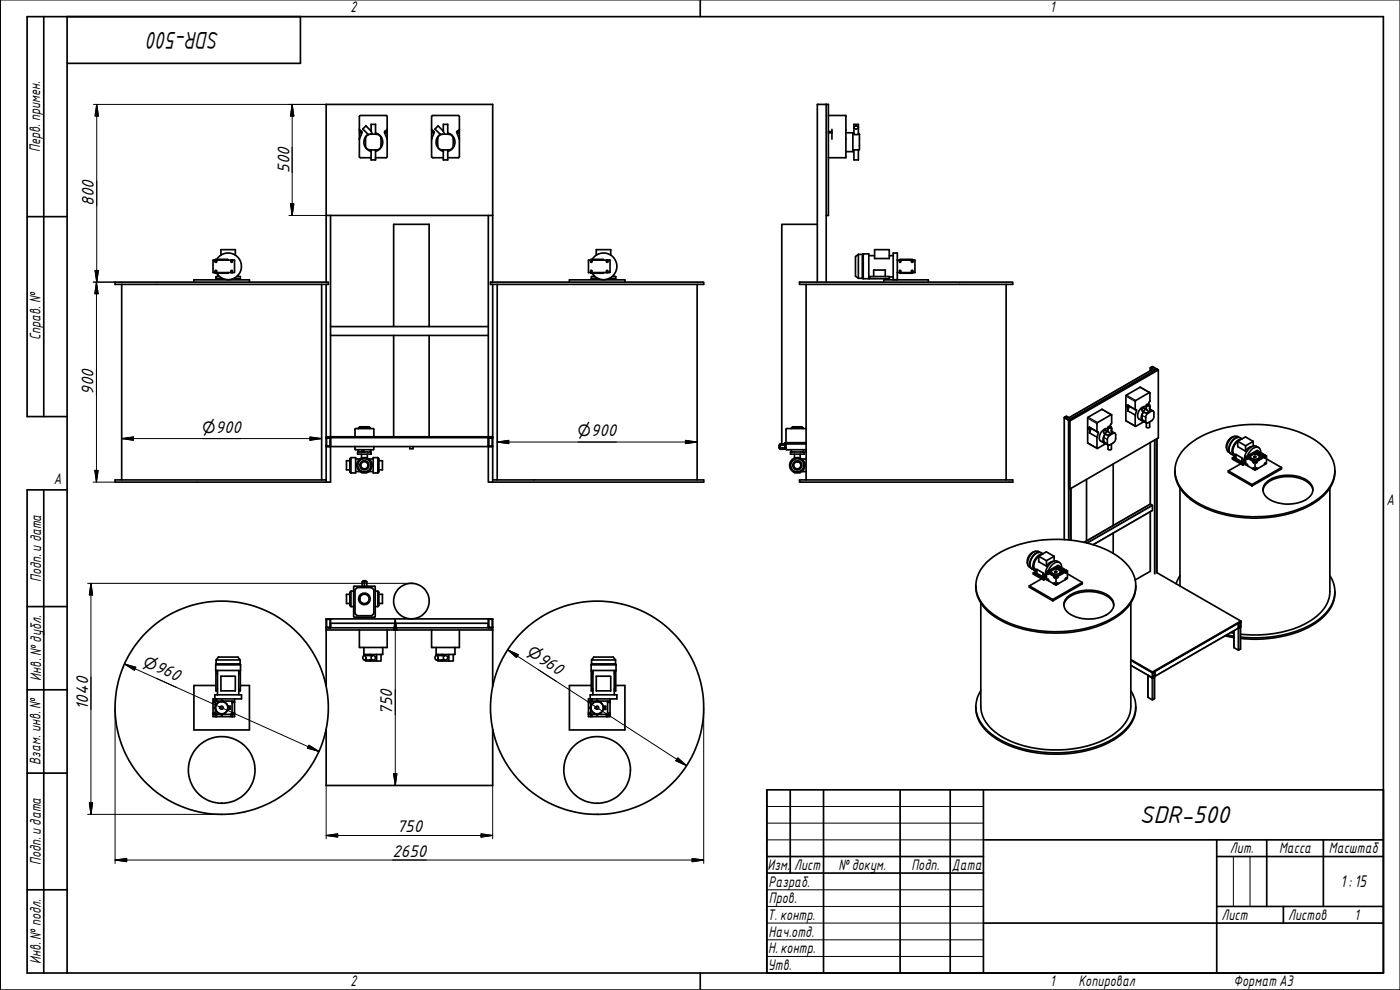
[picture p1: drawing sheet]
<svg xmlns="http://www.w3.org/2000/svg" width="420mm" height="297mm" viewBox="0 0 420 297" stroke-linecap="round" stroke-linejoin="round" font-family="sans-serif">
<g fill="none" stroke="#000" stroke-width=".51">
<path d="M13.1 5v120M20.1 5v287M90.2 5v14h-70.1M210.2 0v5M107.9 38.8l.8 .9-.8 2M111.4 39.3v-2h1.3v3M111.4 39.3l-1.6-1.5-.9 .9 1.7 1.7M111.4 39.3l.3 1M112.7 39.9a2.84 2.84 0 0 1 2.2 2.8 2.84 2.84 0 0 1-2.2 2.7M116.2 38.8l-.8 .9 .8 2M129.5 38.8l.8 .9-.8 2M133 39.3v-2h1.4v3"/>
<path d="M133 39.3l-1.5-1.5-1 .9 1.7 1.7M133 39.3l.4 1M134.4 39.9a2.84 2.84 0 0 1 2.1 2.8 2.84 2.84 0 0 1-2.1 2.7M137.9 38.8l-.9 .9 .9 2M248 31.3h.6v33.3h-.6zM248 31.3h-2.7v53.3M248.6 39.9h1.1M248.6 39.5h1.1M248.6 34.6h5.3v12.7h-5.3M249.7 39.5v2.2M249.7 38.8v.7M253.9 39.8h2.1v5.7h-2.1"/>
<path d="M256.4 38a.59 .59 0 0 1 .8-.2 .59 .59 0 0 1 .2 .8 .6 .6 0 0 1-.8 .1 .6 .6 0 0 1-.2-.7zM110.3 40.5l.8-.2h1.9a1.37 1.37 0 0 1 1.4 1.4v2a1.3 1.3 0 0 1-1.4 1.3h-2a1.34 1.34 0 0 1-1.3-1.3v-2.3zM110.5 40.3a2.84 2.84 0 0 0-1.3 2.8 2.84 2.84 0 0 0 2.2 2.3M111.4 45v3h1.3v-3M111.4 47.3h-3.2l-.3-.2v-7.2l.6-.2-.6-.2v-4.5l.2-.3 7.8-.1 .3 .2v4.7l-.6 .2 .6 .2v7.2l-.3 .2h-3.2M113 40.3h.1M131.8 40.7l1-.4h1.9a1.37 1.37 0 0 1 1.3 1.4v2a1.3 1.3 0 0 1-1.3 1.3h-2a1.37 1.37 0 0 1-1.4-1.3v-2zM132.2 40.3a2.84 2.84 0 0 0-1.3 2.8 2.84 2.84 0 0 0 2.1 2.3M133 45v3h1.4v-3M133 47.3h-3.1l-.4-.2v-7.2l.6-.2-.6-.2v-4.5l.2-.3 7.8-.1 .3 .2 .1 4.7-.6 .2 .6 .2v7.1l-.4 .3h-3.1M134.7 40.3h.1M256 40.3h.3"/>
<path d="M256.3 45v3h1.3v-3M256.3 40.3h1.2M257.5 40.3h.4M257.6 40.3h-.1M257.6 40.3v-3h-1.3v3M257.9 40.3v4.7h-1.9M257.9 40.3h.1M8.1 65h12M64.6 78.5l.1 .2M64.6 78.5l.2 .2 .2-.1v-.6h5.4v3.8h-.7M64.6 77.9v.6M64.6 77.9h3.8"/>
<path d="M64.7 78.7v-.7h-.8v3.8h.8l-.1-.5M65 77.9a4 4 0 0 1 6-1 4 4 0 0 1 0 6.1 4 4 0 0 1-6-1M66.3 76.6v-1.7h4.3v1.7M68.4 77.9v.1M69.3 78l.2 .7 .2-.1v-.6M69.6 78v.7M97.9 64.6h50M99.2 64.6v66.4M146.5 64.6v66.4M177.3 78.5h.1M177.3 78.5l.2 .2 .1-.1 .1-.6h5.4v3.8h-.7M177.3 77.9h3.8"/>
<path d="M177.3 77.9v.6M177.3 78.5v.2M177.4 78.7v-.7h-.8v3.8h.8v-.6M177.7 77.9a4 4 0 0 1 6-1 4 4 0 0 1 0 6.1 4 4 0 0 1-6-1M179 76.6v-1.7h4.3v1.7M181.1 77.9v.1M182 78v.6l.2 .1 .2-.7M182.3 78v.7M245.3 67.3h-10.7v65.9M248 64.6v20M257.6 76.3v7.2M257.6 76.3l-.9 .7v5.8l.9 .7"/>
<path d="M257.6 76.3h1.2M258.8 76.3v7.2M259.1 76.2v7.4M259.1 76.2l-.3 .1M259.1 76.2h1.6v7.4h-1.6M260.7 76.7h1.8M262.5 74.9h4.4v2.7h-4.4zM266.9 76.7h1.2M269.3 78v-2.1h-1.2v8M269.3 78h.8v.7M269.3 78v3.8M269.9 78l.2 .7 .2-.7h3.2l.1 .6 .3-.1"/>
<path d="M269.9 78.5l.1 .2M270.1 77.9h3.7M270.1 77.9v.1M273.8 78.7v-.7h.8v3.8h-.8v-.7M273.8 77.9v.1M273.9 78.5v.2M273.9 78v.5M34.5 84.6h64v.7h-64zM36.5 85.3v58.7M58.2 84.6v-.6h16.7v.6M64.6 81.3l.4-.1v.6h4.3M64.6 81.3v.6"/>
<path d="M64.6 81.9h3.8M65.5 82.6v.4M65.9 83h-1.1v.6h2.2M68.4 81.8v.1M69.3 81.8h.4M69.3 81.8l.2-.7 .2 .1v.6M69.6 81.2v.6M71 83h1.1v.6h-2.2M71.5 82.6v.4M96.5 85.3v58.7M97.9 85.3v46.2M99.2 98h47.3"/>
<path d="M118.1 98v-30.7h10.7v30.7M147.2 84.6h64v.7h-64zM147.9 84.6v-53.3h-50v53.3M147.9 85.3v46.2M149.2 85.3v58.7M170.9 84.6v-.6h16.6v.6M177.3 81.3l.3-.1 .1 .6h4.3M177.3 81.3v.6M177.3 81.3h.1M177.3 81.9h3.8M177.3 81.2v.1M178.1 82.6v.4"/>
<path d="M178.6 83h-1.1v.6h2.2M181.1 81.8v.1M182 81.8h.4M182 81.8v-.6l.2-.1 .2 .7M182.3 81.2v.6M183.7 83h1.1v.6h-2.2M184.1 82.6v.4M209.2 85.3v58.7M240 84.6h63.9v.7h-63.9zM241.9 85.3v58.7M257.6 83.5h1.2M258.8 83.5l.3 .1"/>
<path d="M260.7 83.1h.3M261 83h5.9v.6h-5.9zM262.2 83v-2h3.5v2M265.3 84.6v-.6h13.3v.6M266.9 83.1h1.2M269.3 81.8v2.1M270 81.2l-.1 .1M270.1 81.9h3.7M270.1 81.8v.1M270.1 81.1v.7h-.8M273.8 81.8v.1M273.9 81.2v.1"/>
<path d="M273.9 81.3l-.3-.1-.1 .6h-3.2l-.2-.7-.2 .7M273.9 81.3v.5M302 85.3v58.7M99.2 100.6h47.3M118.1 100.6v30.4M128.8 100.6v30.4M345 117.8l-2.8-1.6-4.1 2.3-.2 .4v2.7l.6 .3M345.2 110.4v.8M345.3 110.3l.7-.3 1.2 .8-.8 .3zM345.3 110.4l.6-.4 1.2 .8-.6 .3zM345.3 110.4h.1M346 110.8l-25.2 14.5"/>
<path d="M346.4 111.1l.1 .1M347.2 110.8h.1M347.6 111l-.3-.2-26.6 15.3M347.6 111l-26.5 15.3M347.6 111v20.4l-26.5 15.3M20.1 125h-12v-120h407.1v287h-407.1v-145h12M97.9 134v10.7h1.3v-10.7M97.9 134h1.3M97.9 131.5v2.4l1.1 .1 .2-.2M97.9 133.8v.2M97.9 131.3h50M97.9 131h50"/>
<path d="M97.9 131.5l.2-.2 1.1 .1v2.4M98 131.5h1.1l-.1 2.3h-1zM99.2 134h47.3M99.2 131.3v2.5M99.2 133.8v.2M105 138.2h-1v2.8h1M105.3 137.3v4.6M105.3 137.3l-.3 .3v4l.3 .3M105.3 137.3h1.4v4.6h-1.4M106.5 134l.2 .9h5.3l.2-.9M106.7 137.7h1.4M107.6 135.6h1.1"/>
<path d="M107.6 135.6h-.3v.7h4.1v-.7h-.2M107.6 134.9v.7M107.6 128.4h3.5M107.6 128.4l.4-.3h2.8l.3 .3M107.6 128.4v.2M108.5 136.3v1.2M108.7 135.6h.5M108.7 134.9v.7M109.2 135.6h2M109.2 134.9v.7M110.2 136.3v1.2M110.6 137.7h1.4"/>
<path d="M111.1 128.4v.2M111.2 134.9v.7M112.2 131l-.1-2.4h-5.4l-.2 .2v2.2M113.4 137.3l.3 .3v4l-.3 .3M113.4 137.3h-1.4v4.6h1.4M113.4 137.3v4.6M113.7 138.2h1.1v2.8h-1.1M123 134v.6h1v-.6M146.5 134v10.7h1.4M146.5 134h1.4M146.5 131.3v2.5M146.5 133.8v.2"/>
<path d="M146.7 131.4l1 .1v2.4l-1-.1zM147.9 131.5l-.2-.2-1.1 .1-.1 2.4M147.9 133.8v10.9M147.9 131.5l-.1 2.4-1.1 .1-.2-.2M233.8 133.8v.4l.4 .2h1.7M233.8 134.2l.4 .6M234.2 134.8h1.7M234.2 133.2h1.3M234.2 133.2v.4l-.4 .2zM235.6 133.2v1.6M235.6 133.6h-1.4v1.2M235.9 133.2l.1 1.7h5.9"/>
<path d="M237.5 135.6h3.6M237.5 135.6h-.3v.7h4.1v-.7h-.2M237.5 134.9v.7M237.5 128.4v.2M237.5 128.4h3.5M237.5 128.4l.4-.3h2.8l.3 .3M238.4 136.3v1.2M240.1 136.3v1.2M240.6 137.7h1.3M241 128.4v.2M241.1 134.9v.7M241.9 135.6h.1"/>
<path d="M241.9 128.6h-5.9l-.1 4.2M241.9 132.8h-6.2l-.2 .4M241.9 133.2h-6.4M319.4 125.3v36.6M319.4 125.2l.7-.3 1.3 .8-.7 .3zM319.5 125.2l.6-.2 1.2 .7-.6 .3zM320.7 126.1v20.4l.4 .2M320.7 126.1l.4 .2M320.9 125.3l.5 .3M321.1 126.3v20.4M321.3 125.7h.1M321.4 125.6v.1"/>
<path d="M326.4 128.5l.6 .3M326.4 128.5l.1 4.4 2.8 1.7M326.6 128.3l-.2 .2M327 128.6l.3-.1-.3 .3M327 128.6v-.5l2.3 1.4M327.4 128.5l-.4 1.4v-1.1M331.4 130l.9 .5h.5M331.7 130.2a2.05 2.05 0 0 0-.2 2.8l.3 .1M331.8 130.2l-.5 .8v1.6l1.2 .9v1.2a.6 .6 0 0 0 1.1 0v-1.5M331.9 129.1l.9 .6 .4 .5M332.5 128.2v1.3M332.5 129.4l-.1 .1"/>
<path d="M332.5 128.7a2.43 2.43 0 0 0-2.6 2.6l.3 .9 1.2 .8M332.6 128a.46 .46 0 0 1 .6-.1 .46 .46 0 0 1 .2 .4 .45 .45 0 0 1-.5 .2 .45 .45 0 0 1-.3-.5zM332.8 130.5l.2 .1M332.9 130.5h-.1M332.9 130.5l.2 .1M333.2 130.2l-.3 .3M333.3 127.9l-.1-.4 .4-.5-.1-2.6-4.2 2.5-.1 2.5 .4 .3-.4 1.5 .1 3.4 2.5-1.5M333.6 128.2v1.8l-.4 .2M333.6 129.3l1 .7M333.6 129.3l.2 .2M333.6 128.5v.8M333.6 129.3h.1"/>
<path d="M333.6 129.7l.5 .3-1.1 .6M333.6 124.4l-2.9-1.6-4.1 2.4-.2 .3v2.7l.6 .4M334.1 139.2v18.4M334.1 130l.4-.1 .3 .3-.1 2-.6 .7-1.4 .7-.4-.4v-1.4l.2-.5 .5-.7M337.9 121.8l.6 .4M337.9 121.8v4.5l2.8 1.6M338.1 121.7l-.2 .1M338.5 121.9l.3-.1-.3 .4M338.5 121.9v-.4l2.2 1.4M338.5 122.2v1.1M338.9 121.8l-.4 1.4M342.9 123.4l.9 .5h.5"/>
<path d="M343.2 123.5a2 2 0 0 0-.2 2.9h.2M343.2 123.6l-.4 1v1.4l1.2 .9v1.2a.56 .56 0 0 0 1 0v-1.5M343.4 122.5l.8 .5 .5 .6M344 122v.1M344 122a2.51 2.51 0 0 0-2.6 3l.3 .6 1.3 .8M344 122.7l-.1 .1M344 121.6v1.3M344.1 121.4a.47 .47 0 0 1 .6-.2 .47 .47 0 0 1 .3 .5 .47 .47 0 0 1-.6 .2 .47 .47 0 0 1-.3-.5zM344.3 123.9l.2 .1M344.4 123.8l-.1 .1M344.4 123.8l.2 .2M344.7 123.6l-.3 .2"/>
<path d="M344.8 121.3l-.1-.5 .4-.5-.1-2.5-4.3 2.5v2.5l.4 .4-.4 1.4v3.3l2.6-1.4M345 122.7h.1M345 122.7l.3 .2M345 123l.6 .3-1.1 .7M345 121.8l.1 .9M345 121.6v1.7l-.3 .3M345 122.7l1.1 .6M345.2 132.8v18.5M345.6 123.3v.1M345.6 123.4l.4-.1 .3 .3-.2 2-.5 .6-1.5 .7-.3-.3v-1.6l.7-1M347.2 131.6v40.3l25.2 14.5M355.7 134.4a29.5 29.5 0 0 1 19.6-7 32.7 32.7 0 0 1 20.8 5.7 9.6 9.6 0 0 1 4.1 10.6 16.1 16.1 0 0 1-10.3 9 37.6 37.6 0 0 1-30.9-2.1 11.8 11.8 0 0 1-6.4-9.5 9.8 9.8 0 0 1 3.1-6.7z"/>
<path d="M369.9 137.4v.4l3.1 1.8 .8-.5M369.9 137.4l3.1 1.8M370.4 130.9a3.2 3.2 0 0 0-2.2 4M370.9 136.8l-1 .6M371.5 132.5a3.1 3.1 0 0 0-1.2 3.7l.6 .4M371.5 132.4l2.3 1.4M371.5 132.4l2.3-1.3 2.3 1.3M371.5 132.4v1.6l2.3 1.4M371.6 131.2a3.6 3.6 0 0 0-2.6 4.6M371.8 131.2a2.26 2.26 0 0 0-3.2 1.5 2.1 2.1 0 0 0 .5 3.2M372.3 139.2l-3.7 2.1M372.7 131.7a3.7 3.7 0 0 0-2.7 4.7l.8 .4"/>
<path d="M372.7 137.4v1.2M372.8 131.7a2.26 2.26 0 0 0-3.4 1.3 2.61 2.61 0 0 0 0 3.2l.9 .5M373 139.2v.4M373.5 138.1l-2.6-1.8v1.2l1.8 1.1 .8-.4M373.7 138.7l-.7 .5M373.8 133.8v1.6M373.8 137.1l.4-.2 .3 .5M373.8 137.1l.4 .2M373.8 137.1v2.3l.4 .2M374.2 137.3v.5l.2-.3M374.4 139.5v.2l1.7 1M374.4 136.8l.3 .2"/>
<path d="M374.4 139.5l-.2-.2v.3M374.4 137.5l1.7 1M374.4 136.8v.3M374.4 139.5l-.2 .1M374.5 137.1l-.3 .2M374.7 137.3l-.3 .2M374.7 137v.3M374.7 137.3l1.2 .6M375.2 137.2l-.3 .2M375.2 137.1v.4M375.3 136.7l-.6 .3M375.3 136.7v.1"/>
<path d="M375.3 136.7h.1M375.4 137.8h.2zM375.5 136.6a1.74 1.74 0 0 1 2.5 .4 1.59 1.59 0 0 1-2.7 .1zM375.6 136.5h-.3l.2 .1M375.6 136.5a.74 .74 0 0 0-.3 1 .74 .74 0 0 0 .9 .4 1.22 1.22 0 0 0 1.8-1.1l-.4-.3M375.6 136.5h.1M375.8 134a2.41 2.41 0 0 0-2 1.4M375.9 137.9h.1M375.9 137.9l.6 .3M376.1 138.5l.1 .4 .1-.3M376.1 132.4l-2.3 1.4M376.1 132.4v1.5"/>
<path d="M376.3 138.6l.3-.3 .4 .3M376.3 137.1l.2-.3 .4 .1a.34 .34 0 0 1-.2 .3 .34 .34 0 0 1-.4-.1v.1M376.3 138.6l.3 .1M376.5 138.2l-.4 .3M376.5 138.4h.1M376.5 138.2v.3M376.6 138.7v2.3M376.8 138.4h.1M376.9 138.2l.3 .3M377 138.6l-.4 .1M377.2 138.5l-.1 .4-.1-.3M377.2 136l.4 .3"/>
<path d="M377.2 136l-.4 .2M377.3 137.9l-.4 .6M377.3 137.9v.1M377.4 136.4l.3-.2 .6 .3M377.5 135.7l-.1 .4-.2-.2v.1M377.5 135.7l1.6 1M377.5 135.7l.3-.2 1.7 1M377.6 136.5h.1M377.6 135.4l-.3-.3-2.9 1.7M377.6 135.6v-.2l-1.8 1M377.6 137.8h.3zM377.6 136.5l.3-.1-.2 .2"/>
<path d="M377.7 134.3a2.4 2.4 0 0 0-3.6 1.3 3.1 3.1 0 0 0-.3 3.3M378.3 136.7l.6 .3M378.3 136.5l-.4 .2M378.3 136.5l-.3 1.1M378.4 135.8a1.4 1.4 0 0 0-.8-1.6 1.4 1.4 0 0 0-1.8 .5l-1 1.2-.5 1.1M379.1 136.7v.2M379.4 136.8v.2M379.4 136.8l.3 .2M379.4 136.8l.3-.2 .4 .2M379.5 139.2l.2 .1M379.5 136.5v.2M379.5 137.1l-2.3 1.4"/>
<path d="M379.5 137.1l-.3-.2-1.9 1M379.5 136.5l-.4 .2M379.7 139.3v-.4l-.2 .5-2.3 1.3M379.7 137l-.1 .5-.1-.4M380.1 136.8l-.4 .2M380.1 136.8v2.3l-.4 .2M380.1 137.7l4.5 2.6M13.1 147v145M97.9 144h-63.4v.7h63.4M106.7 141.5h1.4M108.5 141.7l.2 .1M110.2 141.7l-.2 .1"/>
<path d="M110.6 141.5h1.4M147.9 144h63.3v.7h-63.3M238.4 141.7l.2 .1M240 144h63.9v.7h-63.9zM240.1 141.7l-.1 .1M240.6 141.5h1.3M321.4 146.5v15.6M326.1 143.8v18.5M334.1 160v6M345.2 151.3l.7 .4v1.5l-17.8 10.2M345.2 151.3l-19.9 11.4M345.2 153.5v17.9l-4.5 2.6"/>
<path d="M352.6 141.2a10.9 10.9 0 0 0 5.6 9.3 36.5 36.5 0 0 0 27.2 4 21.9 21.9 0 0 0 13.8-8.2 8.7 8.7 0 0 0 1.4-5.1M354.1 146.4v29.4M368.6 141.3v.4l7.1 4.1M368.6 141.3l7.1 4.1M375.7 145.4v.4M376.3 140.6v.2l.3 .2M376.3 140.6l-.2 .1M376.3 140.6l-.2-.2v.3M377 140.6l.2-.2v.3M377 140.6v.2l-.4 .2M377 140.6l.2 .1M379 147.1a5.9 5.9 0 0 1 5.5-3.9 9.9 9.9 0 0 1 8.9 2.4l.6 1.5"/>
<path d="M380 144.8a10.9 10.9 0 0 1 12.9-.2 2.99 2.99 0 0 1-.6 5.1 10.8 10.8 0 0 1-12.5-.8 2.8 2.8 0 0 1 .2-4.1zM384.6 140.3v.4l-8.9 5.1M384.6 140.3l-8.9 5.1M399.1 146.4v31.1a10.6 10.6 0 0 1-5.6 8.6 33.8 33.8 0 0 1-21.2 4.2M105 178.3h-1v2.8h1M105.3 177.4h.8M105.3 177.4v4.6M105.3 177.4l-.3 .3v4l.3 .3M106.2 175.9l6.4 .1-.1 9.1h-6.3zM107.2 176.3h4.3l.7 .6v7.1l-.6 .7h-4.4l-.7-.6v-7.1zM108.7 174.6v1.3M109.4 174.2h.3l.4 .4h-.7z"/>
<path d="M109.4 174.2h-.4l-.3 .4h.7v1.3M110.1 174.6v1.3M112.6 177.4h.8M113.4 177.4l.3 .3v4l-.3 .3M113.4 177.4v4.6M113.7 178.3h1.1v2.8h-1.1M292.9 175.7a11.4 11.4 0 0 0 6.4 9.8 37.4 37.4 0 0 0 31.6 1.8 16 16 0 0 0 9.5-8.5l.5-3.1M295.9 168.9a29.5 29.5 0 0 1 19.6-7 32.9 32.9 0 0 1 20.9 5.7 9.7 9.7 0 0 1 4.1 10.6 14.8 14.8 0 0 1-8.4 8.2 38 38 0 0 1-32-.8 12.6 12.6 0 0 1-7.2-9.3 9.7 9.7 0 0 1 3-7.4zM308.9 175.8v.4l7.1 4.1M308.9 175.8l7.1 4.1M310.1 171.9v.4l3.2 1.8 .8-.5M310.1 171.9l3.2 1.8"/>
<path d="M310.7 165.4a3.2 3.2 0 0 0-2.3 4M311.1 171.3l-1 .6M311.7 166.9l2.3-1.3 2.3 1.3M311.7 167a2.75 2.75 0 0 0-.9 3.9l.3 .2M311.7 166.9v1.6l2.4 1.4M311.7 166.9l2.4 1.3M311.9 165.7a3.5 3.5 0 0 0-2.6 4.5M312.1 165.7a2.29 2.29 0 0 0-3.3 1.5 2.14 2.14 0 0 0 .5 3.2M312.6 173.7l-3.7 2.1M312.9 166.2a3.7 3.7 0 0 0-2.7 4.7l.8 .4M313 171.9v1.2M313 166.2a2.24 2.24 0 0 0-3.3 1.2 2.49 2.49 0 0 0 0 3.3l.9 .5"/>
<path d="M313.3 173.7v.4M313.7 172.6l-.7-.7-1.9-1.1v1.2l1.9 1.1 .8-.5M314 173.2l-.7 .5M314.1 171.6v2.3l.3 .2M314.1 168.2v1.7M314.1 171.6l.3-.2 .4 .2v.3M314.1 171.6l.3 .2M314.4 171.8l.1 .5 .2-.3M314.4 174.1l.1-.3 .2 .4 1.6 1M314.7 174l-.3 .1M314.7 172l1.6 .9M314.7 171.3l.3 .2"/>
<path d="M314.7 171.3v.2M314.8 171.6l-.4 .2M315 171.7l1.2 .7M315 171.5v.2M315 171.7l-.3 .3M315.4 171.7l-.2 .2M315.4 171.6v.4M315.5 171.2l-.5 .3M315.5 171.2v.1M315.5 171.2h.1M315.6 172.3h.2zM315.7 171.1a1.7 1.7 0 0 1 2.5 .4 1.47 1.47 0 0 1-1.4 .8 1.47 1.47 0 0 1-1.3-.9z"/>
<path d="M315.8 171h-.2l.2 .1M315.9 171a.75 .75 0 0 0-.4 .9 .75 .75 0 0 0 .9 .5 1.2 1.2 0 0 0 1.8-1.1l-.3-.3M315.9 171h.1M316 179.9v.4M316 168.5a2.44 2.44 0 0 0-1.9 1.4M316.2 172.4l.5 .3M316.2 172.4h.1M316.3 172.9l.2 .5 .1-.3M316.3 175.2l.2-.3 .1 .4 .3 .3M316.3 166.9l-2.2 1.3M316.3 166.9v1.4M316.6 173.1l.3-.2 .4 .2"/>
<path d="M316.6 171.6a.28 .28 0 0 1 .3-.3 .28 .28 0 0 1 .2 .4h-.5M316.6 173.1l.3 .2M316.6 175.1l-.3 .1M316.7 172.7l-.4 .2M316.7 172.7l.1 .2M316.9 173.3v2.3M317.1 172.7l.4 .2M317.3 175.1l.2 .1M317.3 173.1l-.4 .2M317.5 170.5l.4 .3M317.5 172.9l-.2 .5v-.3M317.5 175.2l-.2-.3v.4l-.4 .3"/>
<path d="M317.5 170.5l-.4 .2M317.6 172.4l-.6 .5M317.6 172.4v.1M317.7 170.2v.4l-.2-.3v.2M317.7 170.2l1.7 1M317.7 170.9l.3-.2 .5 .3M317.7 170.2l.4-.2 1.7 1M317.8 169.8l-.3-.2-2.8 1.7M317.8 171h.1M317.8 170.1v-.3l-1.7 1.1M317.9 172.3h.2zM317.9 171l.2-.1-.1 .2"/>
<path d="M318 168.8a2.35 2.35 0 0 0-3.6 1.3 3.2 3.2 0 0 0-.3 3.3M318.5 171l-.3 .2M318.5 171.1l.7 .4M318.5 171l-.2 1M318.6 170.3a1.39 1.39 0 0 0-.8-1.6 1.39 1.39 0 0 0-1.7 .5l-1 1.2-.6 1.1M319.4 171.2v.2M319.6 171.3v.2M319.6 171.3l.4 .2M319.8 173.7l.2 .1M319.8 171.6l-.4-.2-1.8 1M319.8 173.6l.2-.2v.4M319.8 173.6v.3l-2.3 1.3"/>
<path d="M319.8 171.6l-2.3 1.3M319.8 171l-.4 .2M319.8 171v.2M320 171.5l-.2 .5v-.4M320.2 179.3a10.7 10.7 0 0 1 13.2 .2 3.1 3.1 0 0 1-1.3 5 11 11 0 0 1-12-1.1 2.82 2.82 0 0 1 .1-4.1zM320.3 172.2l4.5 2.6M320.3 171.3v2.3l-.3 .2M320.3 171.3l-.3-.2-.4 .2M320.3 171.3l-.3 .2M324.8 174.8l-8.8 5.1M324.8 174.8v.4l-8.8 5.1M354.1 172.7l-1.1 2.5"/>
<path d="M399.1 172.7a8.9 8.9 0 0 1-2 12 29.5 29.5 0 0 1-18.8 6.6l-6-.1M400.6 177.5a10.8 10.8 0 0 1-5.6 9.4 35.3 35.3 0 0 1-22.7 4.7M8.1 182h12M64.7 199.5h7.5M64.7 199.5v1.7h7.5v-1.7M64.9 198h7.2M64.9 199.2h7.2M64.9 198l.6-.9h5.9l.7 .9M64.9 198v1.2M64.9 199.2l-.2 .3M72.1 198v1.2M72.1 199.2l.1 .3"/>
<path d="M97.9 185.9v2.4l1.1 .1 .2-.2M97.9 185.9l.2-.2 1.1 .1v2.4M97.9 188.2v17.7M97.9 188.4h50M97.9 189h50M98.1 185.8l1 .1-.1 2.3h-1zM98.1 185.7l-.2 .2M99 185.7h.2M99.2 188.2v.2M99.2 187.2v1M99.2 187h47.3M105.3 182h.8"/>
<path d="M107.9 189v5.3h8.3v-5.3M109.1 196.8a.6 .6 0 0 1 .7 .5 .6 .6 0 0 1-.7 .6l-.2-.5zM109.2 194.3v2.1h5.7v-2.1M109.4 196.7h2.3M109.7 198v.3h1.3M109.7 196.4v.3M111 196.4v.3M111 198v.3M111.1 196.4v.3M111.1 198v.3M111.7 198h-2.3M112.6 182h.8"/>
<path d="M113 196.4v1.9h-2M114.4 196.4v1.9h-1.4M129.5 189v5.3h8.4v-5.3M130.8 196.8a.59 .59 0 0 1 .7 .5 .59 .59 0 0 1-.7 .6l-.3-.5zM130.9 194.3v2.1h5.6v-2.1M131 196.7h2.4M131.3 198v.3h1.4M131.3 196.4v.3M132.7 196.4v.3M132.7 198v.3M132.8 196.4v.3M132.8 198v.3"/>
<path d="M133.4 198h-2.4M134.7 196.4v1.9h-2M136 196.4v1.9h-1.3M146.5 185.9l.1 2.4 1.1 .1 .2-.2M146.5 187.2v1.2M146.5 185.7h-47.3v.2M146.5 185.7v.2M146.5 185.9l.2-.2 1.1 .1 .1 2.4M146.5 185.7h.2M146.7 185.8l1 .1v2.3h-1zM147.7 185.7l.2 .2M147.9 188.2v17.7"/>
<path d="M177.4 199.5h7.5M177.4 199.5v1.7h7.5v-1.7M177.5 198h7.2M177.5 199.2h7.2M177.5 198v1.2M177.5 199.2l-.1 .3M177.5 198l.7-.9h5.9l.6 .9M184.7 198v1.2M184.7 199.2l.2 .3M294.4 180.9v31.1a11.7 11.7 0 0 0 7.2 9.6 35 35 0 0 0 32.2-1 10.8 10.8 0 0 0 5.6-8.6v-31.1M319.3 181.6a5 5 0 0 1 4.2-3.7 10.2 10.2 0 0 1 10.2 2.2l.6 1.5M339.4 199.6l6.5 3.8"/>
<path d="M339.4 198.1l6.5 3.7v-.2M339.4 197.9l6.5 3.7M367.7 190.8l2.6 .5M368.2 190.5l2.1 .4M369.3 189.8l1 .2M370.3 189.3v5l1.3 .7 .7-.3M371.7 186.9v1.6l-25.1 14.5M371.7 188.5h.1M371.7 186.9l.7-.3v1.4l-.7 .5zM371.8 187l.5-.4v1.4l-.5 .4zM372.3 188.2l-.7 .3M372.3 186.6v.1"/>
<path d="M372.3 188.2v6.5M372.3 186.6h.1M372.3 194.7h.1M372.4 186.4l-26.5 15.4M372.4 186.4l-26.5 15.2M8.1 207h12M63.9 210.8h.7M63.9 214.3h.7M63.9 213.9l.8 .1a.24 .24 0 0 0 0 .3 .24 .24 0 0 0 .3 0v.7M63.9 213.9v.4M63.9 210.8v3.1M63.9 214.3v.7h.7"/>
<path d="M64.6 210.8l.1 1.1M64.6 210.4h.1M64.6 215h.4M64.6 209.7h7.9v-1.2h-8v1.2M64.6 209.7v.7M64.6 210.4h-.7v.4M64.6 209.7h-.7v.7M64.7 210.4l-.1 .4M64.7 210.4h.3M64.7 214.3l-.1 .7M64.7 212.9l-.1 1M64.8 205.7h-6.6v13.3h16.7v-13.3h-2.8"/>
<path d="M65 210.4l1 .1M65 209.7v.7M65 215h4.3M65.3 201.4h-.5v5.9h.5M65.3 201.8v.5M65.3 206.5v.5M65.3 201.2v7.3M65.9 212.2a.54 .54 0 0 1 .8-.3 .54 .54 0 0 1 .2 .7 .58 .58 0 0 1-.7 .1 .58 .58 0 0 1-.3-.5zM66 214.2l-1 .1M66.3 202.9h4.3v4.4h-4.3zM67 214.2l2.3 .1M67 210.5l3.4-.1v.4"/>
<path d="M68.4 211.9h.7v1h-.7M69.3 215h.4M69.6 210.4v.4M69.6 213.9v.4M69.6 214.3h-.3v.7M69.6 213.9h.8M69.6 210.8v3.1M69.6 214.3h.8M69.6 210.8h.8M69.7 214.3v.7M70.4 213.9v.4M70.4 209.7v.7"/>
<path d="M70.4 210.8v3.1M70.4 214.3v.7h-.7M71.7 201.8v.5M71.7 206.5v.5M71.7 201.4h.4v5.9h-.4M71.7 201.2v7.3M97.9 218.8v16.9h50v-16.9M176.6 210.8v3.1M176.6 214.3v.7h.7M176.6 210.8h.7M176.6 214.3h.7M176.6 213.9v.4"/>
<path d="M177.3 209.7h-.7v.7M177.3 210.4h.1M177.3 209.7h.1M177.3 209.7v.7M177.3 210.4h-.7v.4M177.3 215h.4M177.3 210.8l.1 1.1M177.3 214.3v.7M177.3 209.7h7.8v-1.2h-8v1.2M177.3 210.4h.4M177.3 210.4v.4M177.3 213.9h-.7"/>
<path d="M177.3 213.9v.1a.24 .24 0 0 0 0 .3 .24 .24 0 0 0 .4 0v.7M177.4 212.9l-.1 1M177.5 205.7h-6.6v13.3h16.6v-13.3h-2.7M177.7 215h4.3M177.7 209.7v.7M177.7 210.4l1 .1M177.9 201.4h-.4v5.9h.4M177.9 201.8v.5M177.9 206.5v.5M177.9 201.2v7.3M178.6 212.2a.56 .56 0 0 1 .7-.3 .56 .56 0 0 1 .4 .6 .57 .57 0 0 1-.7 .3 .57 .57 0 0 1-.4-.6zM178.7 214.2l-1 .1"/>
<path d="M179 202.9h4.3v4.4h-4.3zM179.7 214.2l2.3 .1M179.7 210.5l3.4-.1v.4M181 211.9h.8v1h-.8M182 215h.4M182.3 214.3h.8M182.3 210.8h.8M182.3 213.9h.8M182.3 210.4v.4M182.3 213.9v.4M182.3 214.3h-.3v.7M182.3 210.8v3.1"/>
<path d="M182.4 214.3v.7M183.1 213.9v.4M183.1 214.3v.7h-.7M183.1 209.7v.7M183.1 210.8v3.1M184.4 201.8v.5M184.4 206.5v.5M184.4 201.4h.4v5.9h-.4M184.4 201.2v7.3M292.9 212a11.5 11.5 0 0 0 6.4 9.9 37.3 37.3 0 0 0 35.2 0 11.4 11.4 0 0 0 6.4-9.9M339.4 207.2a9 9 0 0 1-2 12 30.2 30.2 0 0 1-19.9 6.7 31.8 31.8 0 0 1-20.5-6.1 9.2 9.2 0 0 1-2.6-12.6M344.5 202.6l1.3 .8 .7-.3v6.5l-.6 .4-1.4-.8v-6.6"/>
<path d="M345.9 201.8l.7-.3v1.5l-.6 .4zM345.9 201.9l.6-.3v1.4l-.5 .3zM346.5 201.4l.1 1.5M8.1 232h12M237.2 237v25M247.2 237v55M270.1 237v55M285.2 237v55M295.1 237v55M415.2 237h-185.1v55M230.1 257h65M295.1 252h120.1"/>
<path d="M365.2 257h50M365.2 252v40M380.2 252v20M397.2 252v20M8.1 267h12M230.1 262h65M295.1 277h120.1M365.2 272h50M385.2 272v5M210.2 292v5"/>
<circle cx="109.4" cy="139.6" r="1.06"/>
<circle cx="109.4" cy="139.6" r="1.36"/>
<circle cx="109.4" cy="139.6" r="2.3"/>
<circle cx="109.4" cy="139.6" r="1.97"/>
<circle cx="239.3" cy="139.6" r="2.3"/>
<circle cx="239.3" cy="139.6" r="1.37"/>
<circle cx="239.3" cy="139.6" r="1.07"/>
<circle cx="239.3" cy="139.6" r="1.96"/>
<circle cx="331.6" cy="129.5" r=".46"/>
<circle cx="343.1" cy="122.9" r=".47"/>
<circle cx="370.6" cy="137.4" r=".18"/>
<circle cx="373.1" cy="138.8" r=".18"/>
<circle cx="109.4" cy="179.7" r="1.74"/>
<circle cx="109.4" cy="179.7" r="1.4"/>
<circle cx="310.9" cy="171.8" r=".19"/>
<circle cx="313.4" cy="173.3" r=".19"/>
<circle cx="112" cy="197.3" r=".67"/>
<circle cx="123.5" cy="180.4" r="5.3"/>
<circle cx="133.7" cy="197.3" r=".67"/>
<circle cx="64.4" cy="212.3" r=".17"/>
<circle cx="66.5" cy="212.4" r="32"/>
<circle cx="66.5" cy="212.3" r="1.83"/>
<circle cx="66.5" cy="212.4" r="1.9"/>
<circle cx="66.5" cy="214.5" r=".16"/>
<circle cx="66.5" cy="210.2" r=".16"/>
<circle cx="68.7" cy="212.4" r=".16"/>
<circle cx="177" cy="212.4" r=".16"/>
<circle cx="179.2" cy="212.3" r="1.84"/>
<circle cx="179.2" cy="212.4" r="1.89"/>
<circle cx="179.2" cy="214.5" r=".16"/>
<circle cx="179.2" cy="210.2" r=".17"/>
<circle cx="179.2" cy="212.4" r="32"/>
<circle cx="181.4" cy="212.3" r=".17"/>
<circle cx="66.5" cy="231" r="10"/>
<circle cx="179.2" cy="231" r="10"/>
</g>
<g fill="none" stroke="#000" stroke-width=".36">
<path d="M337.9 118.9l2.8 1.6M338.1 118.5l2.8 1.7M342.1 116.2l2.8 1.6M345.3 110.4v.8M345.3 110.4h.1M345.8 110.1v.6M345.9 110.1v.6M346 110.8l-25.1 14.5M346.4 111.1l-25 14.5M347.1 110.8h.1M319.5 125.3v36.6M319.5 125.2v.1"/>
<path d="M320 125v.6M320.1 125v.6M320.6 126v36M321.3 125.7h.1M326.4 132.8l2.8 1.6M326.4 125.5l2.8 1.6M326.6 125.2l2.8 1.6M327 128.1l2.2 1.3M327 129.9l2.2 1.3M327 128.5l.2 .2M327 129.9l2.2 1.2M327.4 128.5l2.2 1.3"/>
<path d="M330.7 122.8l2.7 1.6M331.3 131.2l1 .6M331.3 132.5l1 .6M337.9 126.2l2.8 1.6M338.5 121.5l2.2 1.3M338.5 123.3l2.2 1.3M338.5 123.2l2.2 1.3M338.5 121.9l.2 .1M338.9 121.9l2.2 1.3M342.8 124.6l1 .6M342.8 125.8l1 .7M345.3 132.8v18.5l-19.9 11.4"/>
<path d="M346.4 132.1v40.1M346.7 132v40.2M347.2 131.7v40.2M370.4 137.3v.2M370.5 137.3v.2M372.9 138.7v.2M373 138.7v.2M374.3 139.3h-.1M374.4 137.5l-.2 .1M374.5 137.2l.2 .1M376.3 138.6l-.2 .1M377 138.6l.2 .1"/>
<path d="M377.5 135.8l-.3 .1M379.4 136.8l-.2 .1M379.5 137.2l.2 .1M379.6 138.9l.1 .1M320.9 146.6v15.4M321.4 146.6v15.5M345.3 153.5v18M345.7 151.6l-19.6 11.3M345.9 151.7l-19.5 11.3M345.9 153.1l-17.9 10.3M376.2 140.4h-.1M377.1 140.4h.1"/>
<path d="M310.7 171.8v.2M310.7 171.7v.3M313.2 173.2v.2M313.3 173.2v.2M314.5 173.8h-.1M314.7 172l-.3 .1M314.8 171.7l.1 .1M316.5 174.9h-.2M316.6 173.1l-.3 .1M317.3 173.1l.2 .1M317.4 174.9h.1M317.7 170.2l-.2 .1"/>
<path d="M319.6 171.3l-.1 .1M319.8 171.6l.2 .2M319.9 173.4l.1 .1M339.4 198.2l6.5 3.8M339.4 199.6l6.5 3.7M370.4 189.2v5.1M371.6 188.5v6.5M371.7 187l-25.1 14.5M371.7 188.4l-25.1 14.5M371.8 188.4h.1M371.8 187.8l.5 .3M371.8 187.7l.5 .3"/>
<path d="M371.8 188.5v6.5M372.3 188.2v6.5M372.3 186.6v.1M344.5 202.7v6.5M345.7 203.4v6.5M345.9 202.7l.5 .3M345.9 203.3h.1M345.9 202.6l.6 .4M346 203.4v6.5M346.4 203.1v6.5M346.4 201.5l.1 .1"/>
</g>
<g fill="none" stroke="#000" stroke-width=".3">
<path d="M.2 0h419.9v297h-419.9zM28.1 31.3h69.8M29 31.3l.5 3.5h-1zM29 31.3v53.3M87.7 31.3v33.3M87.7 31.3l.5 3.5h-1zM86.7 64.6h11.2M87.2 61.2h1l-.5 3.4zM27.9 84.6h6.6M28.5 81.2h1l-.5 3.4zM28.9 84.6v60.1M28.9 84.6l.6 3.5h-1z"/>
<path d="M36.5 131.6h60M36.5 131.6l3.5-.5v1zM93 131.1l3.5 .5-3.5 .5zM149.2 132.6l3.5-.5v1zM149.2 132.6h60M205.7 132.1l3.5 .5-3.5 .5zM27.9 144.7h6.6M28.5 141.1h1l-.6 3.6zM26.3 175h97.2M27.3 175v69.3M27.3 175l.5 3.5h-1zM37.3 199.2l3.5 1-.4 .9z"/>
<path d="M37.3 199.2l58.4 26.3M118.6 185.7v50M118.6 185.7l.5 3.5h-1zM152.3 195l53.8 34.7M152.3 195l3.2 1.4-.5 .9zM34.5 212.4v46.7M211.2 212.4v46.7M92.7 223.6l3 1.9-3.4-1zM97.9 235.7v16M118.1 232.2h1l-.5 3.5zM147.9 235.7v16M203.4 227.4l2.7 2.3-3.2-1.4z"/>
<path d="M26.3 244.3h40.2M26.8 240.9h1l-.5 3.4zM34.5 258l3.5-.4v1zM34.5 258h176.7M97.9 250.7h50M97.9 250.7l3.5-.5v1zM144.4 250.2l3.5 .5-3.5 .5zM207.7 257.6l3.5 .4-3.5 .6zM230.1 242h65M230.1 247h65M230.1 252h65M370.2 257v15"/>
<path d="M375.1 257v15M230.1 267h65M230.1 272h65M230.1 277h65M230.1 282h65M230.1 287h65"/>
</g>
<g fill="#000" stroke="#000" stroke-width=".3">
<path d="M29 31.3l.5 3.5h-1zM87.7 31.3l.5 3.5h-1zM87.2 61.2h1l-.5 3.4zM28.5 81.2h1l-.5 3.4zM28.9 84.6l.6 3.5h-1zM36.5 131.6l3.5-.5v1zM93 131.1l3.5 .5-3.5 .5zM149.2 132.6l3.5-.5v1zM205.7 132.1l3.5 .5-3.5 .5zM28.5 141.1h1l-.6 3.6zM27.3 175l.5 3.5h-1zM118.6 185.7l.5 3.5h-1z"/>
<path d="M152.3 195l3.2 1.4-.5 .9zM37.3 199.2l3.5 1-.4 .9zM92.7 223.6l3 1.9-3.4-1zM118.1 232.2h1l-.5 3.5zM203.4 227.4l2.7 2.3-3.2-1.4zM26.8 240.9h1l-.5 3.4zM34.5 258l3.5-.4v1zM97.9 250.7l3.5-.5v1zM144.4 250.2l3.5 .5-3.5 .5zM207.7 257.6l3.5 .4-3.5 .6z"/>
</g>
<g font-size="7">
<text x="65.9" y="9.5" transform="rotate(-180 65.9 9.5)">SDR-500</text>
<text x="342" y="246.9">SDR-500</text>
</g>
<g font-size="4.9">
<text x="86.8" y="51.8" transform="rotate(-90 86.8 51.8)">500</text>
<text x="28.2" y="61.8" transform="rotate(-90 28.2 61.8)">800</text>
<text x="28.1" y="118.5" transform="rotate(-90 28.1 118.5)">900</text>
<text x="157.4" y="196" transform="rotate(33 157.4 196)">⌀960</text>
<text x="42.1" y="199.4" transform="rotate(24 42.1 199.4)">⌀960</text>
<text x="26.4" y="212.9" transform="rotate(-90 26.4 212.9)">1040</text>
<text x="117.7" y="214.5" transform="rotate(-90 117.7 214.5)">750</text>
<text x="119.1" y="249.7">750</text>
<text x="117.8" y="257.2">2650</text>
<text x="402.3" y="266.1">1 : 15</text>
</g>
<g font-size="4.6">
<text x="60.8" y="129.9">⌀900</text>
<text x="173.4" y="130.9">⌀900</text>
</g>
<g font-size="4.4">
<text x="105.2" y="3.7">2</text>
<text x="315.2" y="3.7">1</text>
<text x="12.1" y="45.6" transform="rotate(-90 12.1 45.6)">Перв. примен.</text>
<text x="12.2" y="102.1" transform="rotate(-90 12.2 102.1)">Справ. №</text>
<text x="16.2" y="145.2">A</text>
<text x="416.1" y="151.6">A</text>
<text x="12.4" y="174.8" transform="rotate(-90 12.4 174.8)">Подп. и дата</text>
<text x="12.3" y="204.2" transform="rotate(-90 12.3 204.2)">Инв. №дубл.</text>
<text x="12.2" y="229.4" transform="rotate(-90 12.2 229.4)">Взам. инв. №</text>
<text x="369.1" y="256.1">Лит.</text>
<text x="383.8" y="256.1">Масса</text>
<text x="398.8" y="256">Масштаб</text>
<text x="12.2" y="259.7" transform="rotate(-90 12.2 259.7)">Подп. идата</text>
<text x="230.3" y="261">Изм.</text>
<text x="238.3" y="261">Лист</text>
<text x="251.6" y="260.9">№докум.</text>
<text x="273.5" y="261.1">Подп.</text>
<text x="285.7" y="261.1">Дата</text>
<text x="230.6" y="266.1">Разраб.</text>
<text x="230.7" y="271">Пров.</text>
<text x="406.5" y="275.9">1</text>
<text x="230.4" y="276.1">Т. контр.</text>
<text x="230.6" y="281">Нач.отд.</text>
<text x="366.6" y="276">Лист</text>
<text x="386.6" y="276">Листов</text>
<text x="230.5" y="286">Н. контр.</text>
<text x="12.2" y="289.3" transform="rotate(-90 12.2 289.3)">Инв. №подл.</text>
<text x="230.5" y="291">Утв.</text>
<text x="105.1" y="295.8">2</text>
<text x="315.1" y="296">1</text>
<text x="323.6" y="295.7">Копировал</text>
<text x="370.2" y="295.7">Формат А3</text>
</g>
</svg>
